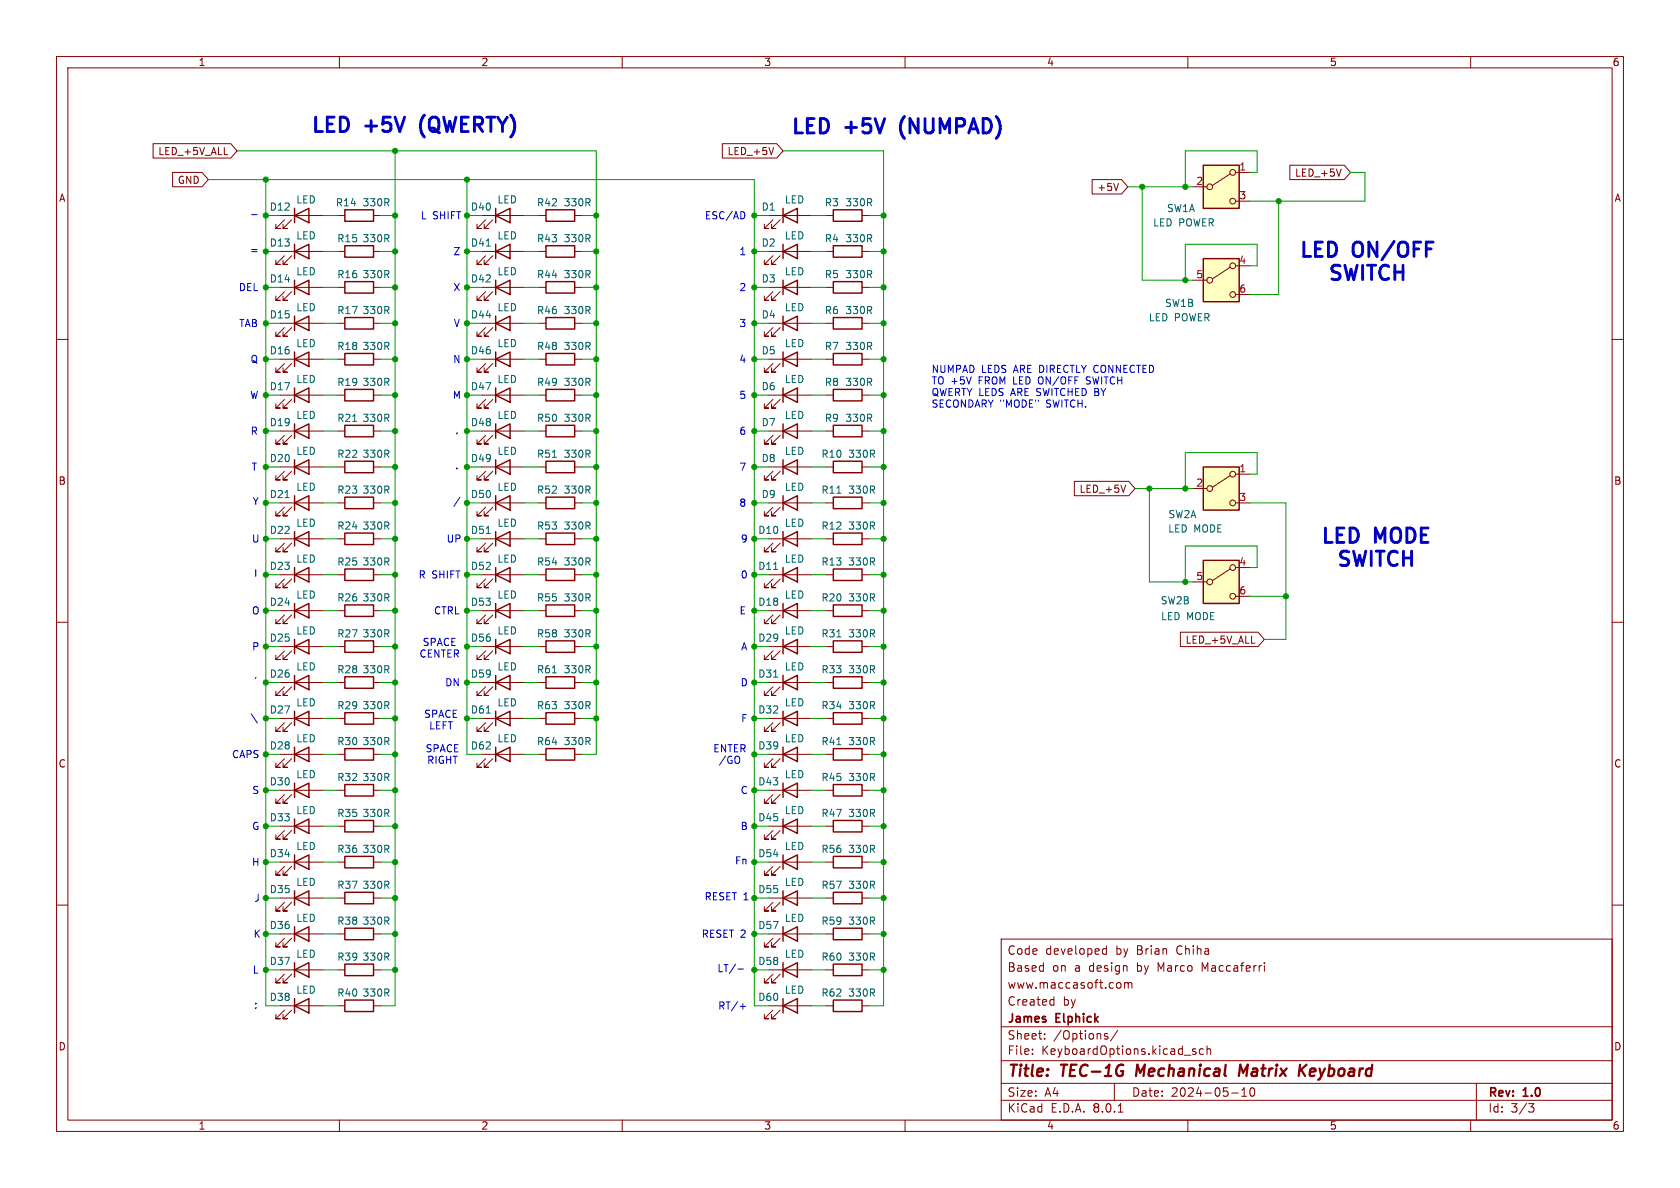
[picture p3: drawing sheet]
<svg xmlns="http://www.w3.org/2000/svg" width="297mm" height="210mm" viewBox="0 0 297 210" stroke-linecap="round" stroke-linejoin="round" font-family="sans-serif">
<g fill="none" stroke="#840000" stroke-width=".18">
<path d="M10 10h277v190h-277zM12 12h273v186h-273zM60 10v2M110 10v2M160 10v2M210 10v2M260 10v2M59.7 38.1h1.3M66 38.1h1.3M10 60h2M285 60h2M85.1 95.3h7.6"/>
<path d="M85.1 88.9h7.6M85.9 96l-1.6 1.5h.8h-.8v-.7M85.9 89.7l-1.6 1.5h.8h-.8v-.8M87.1 96l-1.5 1.5h.8h-.8v-.7M87.1 89.7l-1.5 1.5h.8h-.8v-.8M95.2 88.9h1.3M101.6 88.9h1.3M10 110h2M85.1 114.3h7.6M85.1 108h7.6M85.9 108.7l-1.6 1.5h.8h-.8v-.7M85.9 115.1l-1.6 1.5h.8h-.8v-.8"/>
<path d="M87.1 108.7l-1.5 1.5h.8h-.8v-.7M87.1 115.1l-1.5 1.5h.8h-.8v-.8M135.9 114.3h7.6M136.7 115.1l-1.6 1.5h.8h-.8v-.8M137.9 115.1l-1.5 1.5h.8h-.8v-.8M285 110h2M135.9 133.4h7.6M136.7 134.1l-1.6 1.5h.8h-.8v-.7M137.9 134.1l-1.5 1.5h.8h-.8v-.7M10 160h2M285 160h2M146 177.8h1.3"/>
<path d="M152.4 177.8h1.3M177 166h108v32h-108zM185.9 176.7l.4 .1M186.3 176.2v1.5M186.3 177.6l-.4 .1M195 168.6h.6M195 167.8h.6M195.6 167.2v1.5M197.7 173.7l.3 .1 .2 .2-.1 .6-.4 .1M198.8 173.8l.4-.1 .3 .2M198.8 173.7v1M199.5 173.9l.2-.2 .3 .1 .1 .9"/>
<path d="M199.5 173.9v.8M223.5 170.2v.1M223.5 170.7v1M60 198v2M110 198v2M160 198v2M177 194.5h108M177 191.5h108M177 187.5h108M177 181.5h108M182.5 186.3v.1M182.5 185.5v.1"/>
<path d="M184.7 183.6v.1M184.7 182.8v.1M195.3 183.1l.5 .2 .1 .2-.2 .2-.5-.1M195.3 182.8h.5M197 191.5v3M197.6 182.1l-1.3 2M197.7 196.6h.8M210 198v2M211.4 185.5l-.4-.1-.2 .2 .1 .2 .5 .2v.3h-.6M212.7 185.5l-.4-.1-.3 .3v.4l.2 .2h.5M213.4 185.5l.2-.1 .4 .1v.9M213.4 184.9v1.5"/>
<path d="M217.7 193.2h1.2M219.5 193.8h.9M219.5 192.7l.5-.4v1.5M221.2 192.4l.1-.1a.81 .81 0 0 1 .6 .6 .81 .81 0 0 1-.3 .8l-.1 .1a.81 .81 0 0 1-.6-.6 .81 .81 0 0 1 .3-.8zM260 198v2M261 191.5v6.5M270.2 195.1h1l-.5 .6 .4 .1 .1 .5-.3 .3h-.4"/>
</g>
<path d="M201.1 188.2l-.3 2M220.6 188.2l-.8 1.4-.5-1.4-.3 2M230 189.1l.7 1.1M231 188.2l-1.3 1.2" fill="none" stroke="#840000" stroke-width=".4"/>
<g fill="none" stroke="#840000" stroke-width=".25">
<path d="M61 37.1h5v2h-5zM87.6 95.3l2.6-1.3v2.5zM87.6 88.9l2.6-1.3v2.6zM87.6 87.6v2.6M87.6 94v2.5M96.5 87.9h5.1v2h-5.1zM87.6 108l2.6-1.3v2.5zM87.6 114.3l2.6-1.3v2.6zM87.6 106.7v2.5M87.6 113v2.6M138.4 114.3l2.6-1.3v2.6zM138.4 113v2.6"/>
<path d="M138.4 133.4l2.6-1.3v2.5zM138.4 132.1v2.5M147.3 176.8h5.1v2h-5.1z"/>
</g>
<path d="M86 94.3h.7" fill="none" stroke="#006464" stroke-width=".18"/>
<path d="M212.7 45.7h6.4v7.6h-6.4z" fill="#ffffc2"/>
<g fill="none" stroke="#840000" stroke-width=".18">
<path d="M210.8 49.5h2.6M217.5 47.2l-3.1 2.1M218.4 47h2.6M218.4 52.1h2.6M59.7 63.5h1.3M59.7 69.9h1.3M66 63.5h1.3M66 69.9h1.3M95.2 95.3h1.3M101.6 95.3h1.3M95.2 101.6h1.3M101.6 101.6h1.3"/>
<path d="M146 101.6h1.3M152.4 101.6h1.3M135.9 120.7h7.6M136.7 121.4l-1.6 1.5h.8h-.8v-.7M137.9 121.4l-1.5 1.5h.8h-.8v-.7M146 139.7h1.3M152.4 139.7h1.3M135.9 158.8h7.6M135.9 152.4h7.6M136.7 159.5l-1.6 1.5h.8h-.8v-.7M136.7 153.2l-1.6 1.5h.8h-.8v-.8M137.9 159.5l-1.5 1.5h.8h-.8v-.7"/>
<path d="M137.9 153.2l-1.5 1.5h.8h-.8v-.8M146 146.1h1.3M152.4 146.1h1.3M59.7 165.1h1.3M66 165.1h1.3"/>
<circle cx="213.9" cy="49.5" r=".51"/>
<circle cx="217.9" cy="47" r=".51"/>
<circle cx="217.9" cy="52.1" r=".51"/>
</g>
<g fill="none" stroke="#840000" stroke-width=".25">
<path d="M212.7 45.7h6.4v7.6h-6.4zM61 62.5h5v2h-5zM61 68.8h5v2.1h-5zM96.5 94.2h5.1v2.1h-5.1zM96.5 100.6h5.1v2h-5.1zM138.4 119.4v2.5M147.3 100.6h5.1v2h-5.1zM138.4 120.7l2.6-1.3v2.5zM147.3 138.7h5.1v2h-5.1zM138.4 158.8l2.6-1.3v2.5zM138.4 152.4l2.6-1.3v2.6zM138.4 151.1v2.6"/>
<path d="M138.4 157.5v2.5M147.3 145h5.1v2.1h-5.1zM61 164.1h5v2h-5z"/>
</g>
<path d="M136.8 119.7h.7" fill="none" stroke="#006464" stroke-width=".18"/>
<path d="M212.7 99.1h6.4v7.6h-6.4z" fill="#ffffc2"/>
<g fill="none" stroke="#840000" stroke-width=".18">
<path d="M49.5 82.6h7.6M50.3 83.3l-1.5 1.5h.7h-.7v-.7M51.6 83.3l-1.6 1.5h.8h-.8v-.7M210.8 102.9h2.6M217.5 100.6l-3.1 2M218.4 100.3h2.6M218.4 105.4h2.6M135.9 146.1h7.6M136.7 146.8l-1.6 1.5h.8h-.8v-.7M137.9 146.8l-1.5 1.5h.8h-.8v-.7M59.7 171.5h1.3M66 171.5h1.3"/>
<circle cx="213.9" cy="102.9" r=".51"/>
<circle cx="217.9" cy="105.4" r=".51"/>
<circle cx="217.9" cy="100.3" r=".51"/>
</g>
<path d="M52.1 82.6l2.5-1.3v2.5zM52.1 81.3v2.5M212.7 99.1h6.4v7.6h-6.4zM138.4 146.1l2.6-1.3v2.5zM138.4 144.8v2.5M61 170.4h5v2.1h-5z" fill="none" stroke="#840000" stroke-width=".25"/>
<path d="M212.7 29.2h6.4v7.6h-6.4z" fill="#ffffc2"/>
<g fill="none" stroke="#840000" stroke-width=".18">
<path d="M49.5 38.1h7.6M50.3 38.9l-1.5 1.5h.7h-.7v-.8M51.6 38.9l-1.6 1.5h.8h-.8v-.8M85.1 38.1h7.6M85.9 38.9l-1.6 1.5h.8h-.8v-.8M87.1 38.9l-1.5 1.5h.8h-.8v-.8M95.2 38.1h1.3M101.6 38.1h1.3M135.9 38.1h7.6M136.7 38.9l-1.6 1.5h.8h-.8v-.8M137.9 38.9l-1.5 1.5h.8h-.8v-.8M146 38.1h1.3"/>
<path d="M152.4 38.1h1.3M210.8 33h2.6M217.5 30.7l-3.1 2.1M218.4 30.5h2.6M218.4 35.6h2.6M49.5 50.8h7.6M49.5 57.2h7.6M49.5 44.5h7.6M50.3 51.6l-1.5 1.5h.7h-.7v-.8M50.3 57.9l-1.5 1.5h.7h-.7v-.7M50.3 45.2l-1.5 1.5h.7h-.7v-.7M51.6 51.6l-1.6 1.5h.8h-.8v-.8"/>
<path d="M51.6 57.9l-1.6 1.5h.8h-.8v-.7M51.6 45.2l-1.6 1.5h.8h-.8v-.7M59.7 50.8h1.3M59.7 57.2h1.3M59.7 44.5h1.3M66 50.8h1.3M66 57.2h1.3M66 44.5h1.3M85.1 50.8h7.6M85.1 57.2h7.6M85.1 44.5h7.6M85.9 45.2l-1.6 1.5h.8h-.8v-.7"/>
<path d="M85.9 57.9l-1.6 1.5h.8h-.8v-.7M85.9 51.6l-1.6 1.5h.8h-.8v-.8M87.1 45.2l-1.5 1.5h.8h-.8v-.7M87.1 57.9l-1.5 1.5h.8h-.8v-.7M87.1 51.6l-1.5 1.5h.8h-.8v-.8M95.2 50.8h1.3M95.2 57.2h1.3M95.2 44.5h1.3M101.6 50.8h1.3M101.6 57.2h1.3M101.6 44.5h1.3M135.9 50.8h7.6"/>
<path d="M135.9 57.2h7.6M135.9 44.5h7.6M136.7 45.2l-1.6 1.5h.8h-.8v-.7M136.7 51.6l-1.6 1.5h.8h-.8v-.8M136.7 57.9l-1.6 1.5h.8h-.8v-.7M137.9 45.2l-1.5 1.5h.8h-.8v-.7M137.9 51.6l-1.5 1.5h.8h-.8v-.8M137.9 57.9l-1.5 1.5h.8h-.8v-.7M146 50.8h1.3M146 57.2h1.3M146 44.5h1.3M152.4 50.8h1.3"/>
<path d="M152.4 57.2h1.3M152.4 44.5h1.3M49.5 69.9h7.6M49.5 63.5h7.6M49.5 76.2h7.6M50.3 70.6l-1.5 1.5h.7h-.7v-.7M50.3 64.3l-1.5 1.5h.7h-.7v-.8M50.3 77l-1.5 1.5h.7h-.7v-.8M51.6 70.6l-1.6 1.5h.8h-.8v-.7M51.6 64.3l-1.6 1.5h.8h-.8v-.8M51.6 77l-1.6 1.5h.8h-.8v-.8M59.7 76.2h1.3"/>
<path d="M66 76.2h1.3M85.1 69.9h7.6M85.1 63.5h7.6M85.1 76.2h7.6M85.9 77l-1.6 1.5h.8h-.8v-.8M85.9 70.6l-1.6 1.5h.8h-.8v-.7M85.9 64.3l-1.6 1.5h.8h-.8v-.8M87.1 77l-1.5 1.5h.8h-.8v-.8M87.1 70.6l-1.5 1.5h.8h-.8v-.7M87.1 64.3l-1.5 1.5h.8h-.8v-.8M95.2 69.9h1.3M95.2 63.5h1.3"/>
<path d="M95.2 76.2h1.3M101.6 69.9h1.3M101.6 63.5h1.3M101.6 76.2h1.3M135.9 69.9h7.6M135.9 63.5h7.6M135.9 76.2h7.6M136.7 70.6l-1.6 1.5h.8h-.8v-.7M136.7 77l-1.6 1.5h.8h-.8v-.8M136.7 64.3l-1.6 1.5h.8h-.8v-.8M137.9 70.6l-1.5 1.5h.8h-.8v-.7M137.9 77l-1.5 1.5h.8h-.8v-.8"/>
<path d="M137.9 64.3l-1.5 1.5h.8h-.8v-.8M146 69.9h1.3M146 63.5h1.3M146 76.2h1.3M152.4 69.9h1.3M152.4 63.5h1.3M152.4 76.2h1.3M59.7 82.6h1.3M66 82.6h1.3M85.1 82.6h7.6M85.9 83.3l-1.6 1.5h.8h-.8v-.7M87.1 83.3l-1.5 1.5h.8h-.8v-.7"/>
<path d="M95.2 82.6h1.3M101.6 82.6h1.3M135.9 82.6h7.6M135.9 88.9h7.6M135.9 95.3h7.6M136.7 89.7l-1.6 1.5h.8h-.8v-.8M136.7 96l-1.6 1.5h.8h-.8v-.7M136.7 83.3l-1.6 1.5h.8h-.8v-.7M137.9 89.7l-1.5 1.5h.8h-.8v-.8M137.9 96l-1.5 1.5h.8h-.8v-.7M137.9 83.3l-1.5 1.5h.8h-.8v-.7M146 82.6h1.3"/>
<path d="M146 88.9h1.3M146 95.3h1.3M152.4 82.6h1.3M152.4 88.9h1.3M152.4 95.3h1.3M49.5 108h7.6M49.5 114.3h7.6M50.3 108.7l-1.5 1.5h.7h-.7v-.7M50.3 115.1l-1.5 1.5h.7h-.7v-.8M51.6 108.7l-1.6 1.5h.8h-.8v-.7M51.6 115.1l-1.6 1.5h.8h-.8v-.8M59.7 108h1.3"/>
<path d="M59.7 114.3h1.3M66 108h1.3M66 114.3h1.3M135.9 108h7.6M135.9 101.6h7.6M136.7 102.4l-1.6 1.5h.8h-.8v-.8M136.7 108.7l-1.6 1.5h.8h-.8v-.7M137.9 102.4l-1.5 1.5h.8h-.8v-.8M137.9 108.7l-1.5 1.5h.8h-.8v-.7M146 108h1.3M146 114.3h1.3M152.4 108h1.3"/>
<path d="M152.4 114.3h1.3M49.5 120.7h7.6M49.5 127h7.6M50.3 127.8l-1.5 1.5h.7h-.7v-.8M50.3 121.4l-1.5 1.5h.7h-.7v-.7M51.6 127.8l-1.6 1.5h.8h-.8v-.8M51.6 121.4l-1.6 1.5h.8h-.8v-.7M59.7 120.7h1.3M59.7 127h1.3M66 120.7h1.3M66 127h1.3M85.1 120.7h7.6"/>
<path d="M85.1 127h7.6M85.1 133.4h7.6M85.9 121.4l-1.6 1.5h.8h-.8v-.7M85.9 134.1l-1.6 1.5h.8h-.8v-.7M85.9 127.8l-1.6 1.5h.8h-.8v-.8M87.1 121.4l-1.5 1.5h.8h-.8v-.7M87.1 134.1l-1.5 1.5h.8h-.8v-.7M87.1 127.8l-1.5 1.5h.8h-.8v-.8M95.2 120.7h1.3M95.2 127h1.3M95.2 133.4h1.3M101.6 120.7h1.3"/>
<path d="M101.6 127h1.3M101.6 133.4h1.3M135.9 127h7.6M135.9 139.7h7.6M136.7 127.8l-1.6 1.5h.8h-.8v-.8M137.9 127.8l-1.5 1.5h.8h-.8v-.8M146 120.7h1.3M146 127h1.3M146 133.4h1.3M152.4 120.7h1.3M152.4 127h1.3M152.4 133.4h1.3"/>
<path d="M49.5 158.8h7.6M49.5 152.4h7.6M49.5 146.1h7.6M50.3 159.5l-1.5 1.5h.7h-.7v-.7M50.3 153.2l-1.5 1.5h.7h-.7v-.8M50.3 146.8l-1.5 1.5h.7h-.7v-.7M51.6 159.5l-1.6 1.5h.8h-.8v-.7M51.6 153.2l-1.6 1.5h.8h-.8v-.8M51.6 146.8l-1.6 1.5h.8h-.8v-.7M59.7 158.8h1.3M59.7 152.4h1.3M66 158.8h1.3"/>
<path d="M66 152.4h1.3M136.7 140.5l-1.6 1.5h.8h-.8v-.8M137.9 140.5l-1.5 1.5h.8h-.8v-.8M146 158.8h1.3M146 152.4h1.3M152.4 158.8h1.3M152.4 152.4h1.3M49.5 177.8h7.6M49.5 171.5h7.6M49.5 165.1h7.6M50.3 178.6l-1.5 1.5h.7h-.7v-.8M50.3 172.2l-1.5 1.5h.7h-.7v-.7"/>
<path d="M50.3 165.9l-1.5 1.5h.7h-.7v-.8M51.6 178.6l-1.6 1.5h.8h-.8v-.8M51.6 172.2l-1.6 1.5h.8h-.8v-.7M51.6 165.9l-1.6 1.5h.8h-.8v-.8M59.7 177.8h1.3M66 177.8h1.3M135.9 177.8h7.6M135.9 171.5h7.6M135.9 165.1h7.6M136.7 178.6l-1.6 1.5h.8h-.8v-.8M136.7 172.2l-1.6 1.5h.8h-.8v-.7M136.7 165.9l-1.6 1.5h.8h-.8v-.8"/>
<path d="M137.9 178.6l-1.5 1.5h.8h-.8v-.8M137.9 172.2l-1.5 1.5h.8h-.8v-.7M137.9 165.9l-1.5 1.5h.8h-.8v-.8M146 171.5h1.3M146 165.1h1.3M152.4 171.5h1.3M152.4 165.1h1.3"/>
<circle cx="213.9" cy="33" r=".51"/>
<circle cx="217.9" cy="35.6" r=".51"/>
<circle cx="217.9" cy="30.5" r=".51"/>
</g>
<g fill="none" stroke="#840000" stroke-width=".25">
<path d="M52.1 38.1l2.5-1.3v2.6zM52.1 36.8v2.6M87.6 38.1l2.6-1.3v2.6zM87.6 36.8v2.6M96.5 37.1h5.1v2h-5.1zM138.4 38.1l2.6-1.3v2.6zM138.4 36.8v2.6M147.3 37.1h5.1v2h-5.1zM212.7 29.2h6.4v7.6h-6.4zM52.1 50.8l2.5-1.3v2.6zM52.1 57.2l2.5-1.3v2.5zM52.1 44.5l2.5-1.3v2.5z"/>
<path d="M52.1 43.2v2.5M52.1 49.5v2.6M52.1 55.9v2.5M61 56.1h5v2.1h-5zM61 43.4h5v2.1h-5zM61 49.8h5v2h-5zM87.6 44.5l2.6-1.3v2.5zM87.6 57.2l2.6-1.3v2.5zM87.6 50.8l2.6-1.3v2.6zM87.6 43.2v2.5M87.6 49.5v2.6M87.6 55.9v2.5"/>
<path d="M96.5 43.4h5.1v2.1h-5.1zM96.5 49.8h5.1v2h-5.1zM96.5 56.1h5.1v2.1h-5.1zM138.4 44.5l2.6-1.3v2.5zM138.4 50.8l2.6-1.3v2.6zM138.4 57.2l2.6-1.3v2.5zM138.4 43.2v2.5M138.4 49.5v2.6M138.4 55.9v2.5M147.3 43.4h5.1v2.1h-5.1zM147.3 49.8h5.1v2h-5.1zM147.3 56.1h5.1v2.1h-5.1z"/>
<path d="M52.1 69.9l2.5-1.3v2.5zM52.1 63.5l2.5-1.3v2.6zM52.1 76.2l2.5-1.3v2.6zM52.1 62.2v2.6M52.1 68.6v2.5M52.1 74.9v2.6M61 75.2h5v2h-5zM87.6 76.2l2.6-1.3v2.6zM87.6 69.9l2.6-1.3v2.5zM87.6 63.5l2.6-1.3v2.6zM87.6 62.2v2.6M87.6 68.6v2.5"/>
<path d="M87.6 74.9v2.6M96.5 75.2h5.1v2h-5.1zM96.5 62.5h5.1v2h-5.1zM96.5 68.8h5.1v2.1h-5.1zM138.4 69.9l2.6-1.3v2.5zM138.4 76.2l2.6-1.3v2.6zM138.4 63.5l2.6-1.3v2.6zM138.4 62.2v2.6M138.4 68.6v2.5M138.4 74.9v2.6M147.3 75.2h5.1v2h-5.1zM147.3 68.8h5.1v2.1h-5.1z"/>
<path d="M147.3 62.5h5.1v2h-5.1zM61 81.5h5v2.1h-5zM87.6 82.6l2.6-1.3v2.5zM87.6 81.3v2.5M96.5 81.5h5.1v2.1h-5.1zM138.4 88.9l2.6-1.3v2.6zM138.4 95.3l2.6-1.3v2.5zM138.4 82.6l2.6-1.3v2.5zM138.4 81.3v2.5M138.4 87.6v2.6M138.4 94v2.5M147.3 94.2h5.1v2.1h-5.1z"/>
<path d="M147.3 87.9h5.1v2h-5.1zM147.3 81.5h5.1v2.1h-5.1zM52.1 108l2.5-1.3v2.5zM52.1 114.3l2.5-1.3v2.6zM52.1 106.7v2.5M52.1 113v2.6M52.1 119.4v2.5M61 106.9h5v2.1h-5zM61 113.3h5v2h-5zM61 119.6h5v2.1h-5zM87.6 119.4v2.5M96.5 119.6h5.1v2.1h-5.1z"/>
<path d="M138.4 101.6l2.6-1.3v2.6zM138.4 108l2.6-1.3v2.5zM138.4 100.3v2.6M138.4 106.7v2.5M147.3 106.9h5.1v2.1h-5.1zM147.3 113.3h5.1v2h-5.1zM147.3 119.6h5.1v2.1h-5.1zM52.1 127l2.5-1.3v2.6zM52.1 120.7l2.5-1.3v2.5zM52.1 125.7v2.6M61 126h5v2h-5zM87.6 120.7l2.6-1.3v2.5z"/>
<path d="M87.6 133.4l2.6-1.3v2.5zM87.6 127l2.6-1.3v2.6zM87.6 125.7v2.6M87.6 132.1v2.5M96.5 132.3h5.1v2.1h-5.1zM96.5 126h5.1v2h-5.1zM138.4 139.7l2.6-1.3v2.6zM138.4 127l2.6-1.3v2.6zM138.4 125.7v2.6M138.4 138.4v2.6M147.3 126h5.1v2h-5.1zM147.3 132.3h5.1v2.1h-5.1z"/>
<path d="M52.1 158.8l2.5-1.3v2.5zM52.1 152.4l2.5-1.3v2.6zM52.1 146.1l2.5-1.3v2.5zM52.1 144.8v2.5M52.1 151.1v2.6M52.1 157.5v2.5M61 157.7h5v2.1h-5zM61 151.4h5v2h-5zM147.3 157.7h5.1v2.1h-5.1zM147.3 151.4h5.1v2h-5.1zM52.1 177.8l2.5-1.3v2.6zM52.1 171.5l2.5-1.3v2.5z"/>
<path d="M52.1 165.1l2.5-1.3v2.6zM52.1 163.8v2.6M52.1 170.2v2.5M52.1 176.5v2.6M61 176.8h5v2h-5zM138.4 177.8l2.6-1.3v2.6zM138.4 171.5l2.6-1.3v2.5zM138.4 165.1l2.6-1.3v2.6zM138.4 163.8v2.6M138.4 170.2v2.5M138.4 176.5v2.6M147.3 170.4h5.1v2.1h-5.1z"/>
<path d="M147.3 164.1h5.1v2h-5.1z"/>
</g>
<path d="M86 43.5h.7M62.3 74.5h.8M97.7 80.8h.7M147.9 87.2h.8M97.7 118.9h.7M136.8 100.7h.7M147.9 112.6h.8M86 126.1h.7M147.9 131.6h.8" fill="none" stroke="#006464" stroke-width=".18"/>
<path d="M212.7 82.6h6.4v7.6h-6.4z" fill="#ffffc2"/>
<g fill="none" stroke="#840000" stroke-width=".18">
<path d="M27.1 25.4h13.7l1.1 1.3-1.1 1.2h-13.7zM30.5 30.5h5.2l1.1 1.3-1.1 1.2h-5.2zM39.7 27.3h.6M127.7 25.4h9.6l1.1 1.3-1.1 1.2h-9.6zM136.8 26.1l-.4 1.2M193.1 31.7h5.2l1.1 1.3-1.1 1.3h-5.2zM197.7 32.4l-.4 1.3M228 29.2h9.6l1.2 1.3-1.2 1.3h-9.6zM237.1 29.9l-.4 1.3M49.5 88.9h7.6M49.5 95.3h7.6M50.3 89.7l-1.5 1.5h.7h-.7v-.8"/>
<path d="M50.3 96l-1.5 1.5h.7h-.7v-.7M51.6 89.7l-1.6 1.5h.8h-.8v-.8M51.6 96l-1.6 1.5h.8h-.8v-.7M59.7 88.9h1.3M59.7 95.3h1.3M66 88.9h1.3M66 95.3h1.3M189.9 85.1h9.6l1.2 1.3-1.2 1.2h-9.6zM199 85.8l-.4 1.2M210.8 86.4h2.6M217.5 84.1l-3.1 2M218.4 83.8h2.6"/>
<path d="M218.4 88.9h2.6M49.5 101.6h7.6M50.3 102.4l-1.5 1.5h.7h-.7v-.8M51.6 102.4l-1.6 1.5h.8h-.8v-.8M59.7 101.6h1.3M66 101.6h1.3M85.1 101.6h7.6M85.9 102.4l-1.6 1.5h.8h-.8v-.8M87.1 102.4l-1.5 1.5h.8h-.8v-.8M95.2 114.3h1.3M95.2 108h1.3M101.6 114.3h1.3"/>
<path d="M101.6 108h1.3M208.7 111.8h13.7l1.1 1.2-1.1 1.3h-13.7zM221.3 113.7h.6M49.5 139.7h7.6M49.5 133.4h7.6M50.3 134.1l-1.5 1.5h.7h-.7v-.7M51.6 134.1l-1.6 1.5h.8h-.8v-.7M59.7 139.7h1.3M59.7 133.4h1.3M66 139.7h1.3M66 133.4h1.3M50.3 140.5l-1.5 1.5h.7h-.7v-.8"/>
<path d="M51.6 140.5l-1.6 1.5h.8h-.8v-.8M59.7 146.1h1.3M66 146.1h1.3"/>
<circle cx="213.9" cy="86.4" r=".51"/>
<circle cx="217.9" cy="83.8" r=".51"/>
<circle cx="217.9" cy="88.9" r=".51"/>
</g>
<g fill="none" stroke="#840000" stroke-width=".25">
<path d="M52.1 88.9l2.5-1.3v2.6zM52.1 95.3l2.5-1.3v2.5zM52.1 87.6v2.6M52.1 94v2.5M61 87.9h5v2h-5zM61 94.2h5v2.1h-5zM212.7 82.6h6.4v7.6h-6.4zM52.1 101.6l2.5-1.3v2.6zM52.1 100.3v2.6M61 100.6h5v2h-5zM87.6 101.6l2.6-1.3v2.6zM87.6 100.3v2.6"/>
<path d="M96.5 113.3h5.1v2h-5.1zM96.5 106.9h5.1v2.1h-5.1zM52.1 133.4l2.5-1.3v2.5zM52.1 139.7l2.5-1.3v2.6zM52.1 132.1v2.5M52.1 138.4v2.6M61 138.7h5v2h-5zM61 132.3h5v2.1h-5zM61 145h5v2.1h-5z"/>
</g>
<path d="M50.4 88h.7" fill="none" stroke="#006464" stroke-width=".18"/>
<path d="M44.5 37.9h.9M131.6 37.7v.7M192 67.8l.2 .1M192.1 66.7l-.1 .3 .3 .2M81.3 87.9l-1.1 1.6M130.5 171.3h.9M130.8 177.9h1M131.3 177.4v1" fill="none" stroke="#0000c2" stroke-width=".18"/>
<g fill="none" stroke="#009600" stroke-width=".18">
<path d="M36.8 31.8h96.5v146h2.6M41.9 26.7h63.5v106.7h-2.5M47 38.1h2.5M47 31.8v146h2.5M57.1 38.1h2.6M67.3 38.1h2.5M69.8 26.7v151.1h-2.5M82.5 31.8v101.6h2.6M82.5 38.1h2.6M92.7 38.1h2.5M102.9 38.1h2.5M133.3 38.1h2.6"/>
<path d="M138.4 26.7h17.8v151.1h-2.5M143.5 38.1h2.5M153.7 38.1h2.5M199.4 33h11.4M201.9 33v16.5h8.9M221 30.5h1.2v-3.8h-12.7v6.3M226.1 35.6v16.5h-5.1M238.8 30.5h2.5v5.1h-20.3M47 44.5h2.5M47 50.8h2.5M47 57.2h2.5M57.1 44.5h2.6"/>
<path d="M57.1 50.8h2.6M57.1 57.2h2.6M67.3 44.5h2.5M67.3 50.8h2.5M67.3 57.2h2.5M82.5 44.5h2.6M82.5 50.8h2.6M82.5 57.2h2.6M92.7 44.5h2.5M92.7 50.8h2.5M92.7 57.2h2.5M102.9 44.5h2.5"/>
<path d="M102.9 50.8h2.5M102.9 57.2h2.5M133.3 44.5h2.6M133.3 50.8h2.6M133.3 57.2h2.6M143.5 44.5h2.5M143.5 50.8h2.5M143.5 57.2h2.5M153.7 44.5h2.5M153.7 50.8h2.5M153.7 57.2h2.5M221 47h1.2v-3.8h-12.7v6.3"/>
<path d="M47 63.5h2.5M47 76.2h2.5M47 69.9h2.5M57.1 63.5h2.6M57.1 76.2h2.6M57.1 69.9h2.6M67.3 63.5h2.5M67.3 76.2h2.5M67.3 69.9h2.5M82.5 63.5h2.6M82.5 76.2h2.6M82.5 69.9h2.6"/>
<path d="M92.7 63.5h2.5M92.7 76.2h2.5M92.7 69.9h2.5M102.9 63.5h2.5M102.9 76.2h2.5M102.9 69.9h2.5M133.3 63.5h2.6M133.3 76.2h2.6M133.3 69.9h2.6M143.5 63.5h2.5M143.5 76.2h2.5M143.5 69.9h2.5"/>
<path d="M153.7 63.5h2.5M153.7 76.2h2.5M153.7 69.9h2.5M47 95.3h2.5M47 82.6h2.5M47 88.9h2.5M57.1 95.3h2.6M57.1 82.6h2.6M57.1 88.9h2.6M67.3 95.3h2.5M67.3 82.6h2.5M67.3 88.9h2.5"/>
<path d="M82.5 95.3h2.6M82.5 82.6h2.6M82.5 88.9h2.6M92.7 95.3h2.5M92.7 82.6h2.5M92.7 88.9h2.5M102.9 95.3h2.5M102.9 82.6h2.5M102.9 88.9h2.5M133.3 95.3h2.6M133.3 82.6h2.6M133.3 88.9h2.6"/>
<path d="M143.5 95.3h2.5M143.5 82.6h2.5M143.5 88.9h2.5M153.7 95.3h2.5M153.7 82.6h2.5M153.7 88.9h2.5M200.7 86.4h10.1M203.2 86.4v16.5h7.6M221 83.8h1.2v-3.8h-12.7v6.4M221 88.9h6.3v24.1h-3.8M47 101.6h2.5M47 108h2.5"/>
<path d="M47 114.3h2.5M57.1 101.6h2.6M57.1 108h2.6M57.1 114.3h2.6M67.3 101.6h2.5M67.3 108h2.5M67.3 114.3h2.5M82.5 101.6h2.6M82.5 108h2.6M82.5 114.3h2.6M92.7 101.6h2.5M92.7 108h2.5"/>
<path d="M92.7 114.3h2.5M102.9 101.6h2.5M102.9 108h2.5M102.9 114.3h2.5M133.3 101.6h2.6M133.3 108h2.6M133.3 114.3h2.6M143.5 101.6h2.5M143.5 108h2.5M143.5 114.3h2.5M153.7 101.6h2.5M153.7 108h2.5"/>
<path d="M153.7 114.3h2.5M221 100.3h1.2v-3.8h-12.7v6.4M221 105.4h6.3M47 139.7h2.5M47 133.4h2.5M47 120.7h2.5M47 127h2.5M57.1 139.7h2.6M57.1 133.4h2.6M57.1 120.7h2.6M57.1 127h2.6M67.3 139.7h2.5"/>
<path d="M67.3 133.4h2.5M67.3 120.7h2.5M67.3 127h2.5M82.5 120.7h2.6M82.5 127h2.6M92.7 133.4h2.5M92.7 120.7h2.5M92.7 127h2.5M102.9 120.7h2.5M102.9 127h2.5M133.3 139.7h2.6M133.3 133.4h2.6"/>
<path d="M133.3 120.7h2.6M133.3 127h2.6M143.5 139.7h2.5M143.5 133.4h2.5M143.5 120.7h2.5M143.5 127h2.5M153.7 139.7h2.5M153.7 133.4h2.5M153.7 120.7h2.5M153.7 127h2.5M47 146.1h2.5M47 152.4h2.5"/>
<path d="M47 158.8h2.5M57.1 146.1h2.6M57.1 152.4h2.6M57.1 158.8h2.6M67.3 146.1h2.5M67.3 152.4h2.5M67.3 158.8h2.5M133.3 146.1h2.6M133.3 152.4h2.6M133.3 158.8h2.6M143.5 146.1h2.5M143.5 152.4h2.5"/>
<path d="M143.5 158.8h2.5M153.7 146.1h2.5M153.7 152.4h2.5M153.7 158.8h2.5M47 165.1h2.5M47 171.5h2.5M57.1 165.1h2.6M57.1 177.8h2.6M57.1 171.5h2.6M67.3 165.1h2.5M67.3 171.5h2.5M133.3 165.1h2.6"/>
<path d="M133.3 171.5h2.6M143.5 165.1h2.5M143.5 177.8h2.5M143.5 171.5h2.5M153.7 165.1h2.5M153.7 171.5h2.5"/>
</g>
<g fill="#009600" stroke="#009600" stroke-width=".18">
<circle cx="82.5" cy="82.6" r=".46"/>
<circle cx="82.5" cy="88.9" r=".46"/>
<circle cx="69.8" cy="88.9" r=".46"/>
<circle cx="69.8" cy="69.9" r=".46"/>
<circle cx="69.8" cy="76.2" r=".46"/>
<circle cx="82.5" cy="69.9" r=".46"/>
<circle cx="82.5" cy="76.2" r=".46"/>
<circle cx="69.8" cy="26.7" r=".46"/>
<circle cx="69.8" cy="38.1" r=".46"/>
<circle cx="82.5" cy="31.8" r=".46"/>
<circle cx="82.5" cy="57.2" r=".46"/>
<circle cx="69.8" cy="63.5" r=".46"/>
<circle cx="82.5" cy="63.5" r=".46"/>
<circle cx="69.8" cy="57.2" r=".46"/>
<circle cx="105.4" cy="57.2" r=".46"/>
<circle cx="105.4" cy="50.8" r=".46"/>
<circle cx="82.5" cy="44.5" r=".46"/>
<circle cx="105.4" cy="44.5" r=".46"/>
<circle cx="105.4" cy="38.1" r=".46"/>
<circle cx="69.8" cy="44.5" r=".46"/>
<circle cx="82.5" cy="38.1" r=".46"/>
<circle cx="105.4" cy="63.5" r=".46"/>
<circle cx="47" cy="50.8" r=".46"/>
<circle cx="47" cy="57.2" r=".46"/>
<circle cx="47" cy="38.1" r=".46"/>
<circle cx="47" cy="31.8" r=".46"/>
<circle cx="47" cy="44.5" r=".46"/>
<circle cx="82.5" cy="50.8" r=".46"/>
<circle cx="69.8" cy="50.8" r=".46"/>
<circle cx="47" cy="63.5" r=".46"/>
<circle cx="69.8" cy="82.6" r=".46"/>
<circle cx="47" cy="69.9" r=".46"/>
<circle cx="47" cy="76.2" r=".46"/>
<circle cx="105.4" cy="76.2" r=".46"/>
<circle cx="105.4" cy="82.6" r=".46"/>
<circle cx="105.4" cy="69.9" r=".46"/>
<circle cx="133.3" cy="139.7" r=".46"/>
<circle cx="156.2" cy="127" r=".46"/>
<circle cx="133.3" cy="133.4" r=".46"/>
<circle cx="156.2" cy="139.7" r=".46"/>
<circle cx="156.2" cy="146.1" r=".46"/>
<circle cx="156.2" cy="133.4" r=".46"/>
<circle cx="133.3" cy="146.1" r=".46"/>
<circle cx="156.2" cy="120.7" r=".46"/>
<circle cx="209.5" cy="102.9" r=".46"/>
<circle cx="156.2" cy="44.5" r=".46"/>
<circle cx="156.2" cy="38.1" r=".46"/>
<circle cx="133.3" cy="95.3" r=".46"/>
<circle cx="133.3" cy="88.9" r=".46"/>
<circle cx="133.3" cy="101.6" r=".46"/>
<circle cx="203.2" cy="86.4" r=".46"/>
<circle cx="133.3" cy="76.2" r=".46"/>
<circle cx="156.2" cy="50.8" r=".46"/>
<circle cx="156.2" cy="57.2" r=".46"/>
<circle cx="209.5" cy="49.5" r=".46"/>
<circle cx="201.9" cy="33" r=".46"/>
<circle cx="209.5" cy="33" r=".46"/>
<circle cx="156.2" cy="95.3" r=".46"/>
<circle cx="133.3" cy="127" r=".46"/>
<circle cx="133.3" cy="120.7" r=".46"/>
<circle cx="156.2" cy="101.6" r=".46"/>
<circle cx="156.2" cy="108" r=".46"/>
<circle cx="133.3" cy="114.3" r=".46"/>
<circle cx="133.3" cy="108" r=".46"/>
<circle cx="156.2" cy="114.3" r=".46"/>
<circle cx="133.3" cy="152.4" r=".46"/>
<circle cx="133.3" cy="158.8" r=".46"/>
<circle cx="156.2" cy="158.8" r=".46"/>
<circle cx="156.2" cy="165.1" r=".46"/>
<circle cx="156.2" cy="171.5" r=".46"/>
<circle cx="133.3" cy="165.1" r=".46"/>
<circle cx="133.3" cy="171.5" r=".46"/>
<circle cx="156.2" cy="152.4" r=".46"/>
<circle cx="156.2" cy="82.6" r=".46"/>
<circle cx="156.2" cy="76.2" r=".46"/>
<circle cx="133.3" cy="82.6" r=".46"/>
<circle cx="156.2" cy="88.9" r=".46"/>
<circle cx="133.3" cy="63.5" r=".46"/>
<circle cx="133.3" cy="57.2" r=".46"/>
<circle cx="133.3" cy="69.9" r=".46"/>
<circle cx="156.2" cy="69.9" r=".46"/>
<circle cx="133.3" cy="38.1" r=".46"/>
<circle cx="133.3" cy="44.5" r=".46"/>
<circle cx="156.2" cy="63.5" r=".46"/>
<circle cx="133.3" cy="50.8" r=".46"/>
<circle cx="226.1" cy="35.6" r=".46"/>
<circle cx="209.5" cy="86.4" r=".46"/>
<circle cx="227.3" cy="105.4" r=".46"/>
<circle cx="69.8" cy="127" r=".46"/>
<circle cx="69.8" cy="133.4" r=".46"/>
<circle cx="69.8" cy="139.7" r=".46"/>
<circle cx="69.8" cy="120.7" r=".46"/>
<circle cx="47" cy="133.4" r=".46"/>
<circle cx="47" cy="127" r=".46"/>
<circle cx="69.8" cy="146.1" r=".46"/>
<circle cx="82.5" cy="114.3" r=".46"/>
<circle cx="69.8" cy="114.3" r=".46"/>
<circle cx="47" cy="139.7" r=".46"/>
<circle cx="82.5" cy="101.6" r=".46"/>
<circle cx="47" cy="82.6" r=".46"/>
<circle cx="47" cy="88.9" r=".46"/>
<circle cx="69.8" cy="95.3" r=".46"/>
<circle cx="69.8" cy="108" r=".46"/>
<circle cx="69.8" cy="101.6" r=".46"/>
<circle cx="47" cy="95.3" r=".46"/>
<circle cx="105.4" cy="108" r=".46"/>
<circle cx="105.4" cy="114.3" r=".46"/>
<circle cx="82.5" cy="95.3" r=".46"/>
<circle cx="105.4" cy="95.3" r=".46"/>
<circle cx="105.4" cy="88.9" r=".46"/>
<circle cx="82.5" cy="108" r=".46"/>
<circle cx="105.4" cy="101.6" r=".46"/>
<circle cx="69.8" cy="158.8" r=".46"/>
<circle cx="69.8" cy="165.1" r=".46"/>
<circle cx="47" cy="171.5" r=".46"/>
<circle cx="47" cy="165.1" r=".46"/>
<circle cx="69.8" cy="171.5" r=".46"/>
<circle cx="47" cy="101.6" r=".46"/>
<circle cx="82.5" cy="120.7" r=".46"/>
<circle cx="82.5" cy="127" r=".46"/>
<circle cx="47" cy="114.3" r=".46"/>
<circle cx="47" cy="108" r=".46"/>
<circle cx="47" cy="120.7" r=".46"/>
<circle cx="105.4" cy="120.7" r=".46"/>
<circle cx="105.4" cy="127" r=".46"/>
<circle cx="47" cy="158.8" r=".46"/>
<circle cx="47" cy="152.4" r=".46"/>
<circle cx="47" cy="146.1" r=".46"/>
<circle cx="69.8" cy="152.4" r=".46"/>
</g>
<g font-size="3.5" fill="#0000c2">
<text x="54.7" y="24.1">LED</text>
<text x="64.5" y="24.1">+5V</text>
<text x="75.2" y="24.1">(QWERTY)</text>
<text x="139.6" y="24.4">LED</text>
<text x="149.4" y="24.4">+5V</text>
<text x="160.1" y="24.4">(NUMPAD)</text>
<text x="229.4" y="46.2">LED</text>
<text x="239.2" y="46.2">ON/OFF</text>
<text x="234.5" y="50.3">SWITCH</text>
<text x="233.2" y="96.8">LED</text>
<text x="236" y="100.9">SWITCH</text>
<text x="243.1" y="96.8">MODE</text>
</g>
<g font-size="2.8" fill="#840000">
<text x="178" y="190.9">Title:</text>
<text x="187.7" y="190.9">TEC-1G</text>
<text x="201.7" y="190.9">Mechanical</text>
<text x="220.7" y="190.9">Matrix</text>
<text x="232.1" y="190.9">Keyboard</text>
</g>
<g font-size="2.1" fill="#840000">
<text x="178" y="172">Based</text>
<text x="178" y="169">Code</text>
<text x="184.8" y="169">developed</text>
<text x="186" y="172">on</text>
<text x="190" y="172">a</text>
<text x="192.7" y="172">design</text>
<text x="197.3" y="169">by</text>
<text x="201.1" y="169">Brian</text>
<text x="201.3" y="172">by</text>
<text x="205.1" y="172">Marco</text>
<text x="208.3" y="169">Chiha</text>
<text x="213" y="172">Maccaferri</text>
<text x="178" y="178">Created</text>
<text x="178" y="175">www.maccasoft.com</text>
<text x="187.9" y="178">by</text>
<text x="178" y="184">Sheet:</text>
<text x="178" y="181.2">James</text>
<text x="186.2" y="184">/Options/</text>
<text x="186.7" y="181.2">Elphick</text>
<text x="178" y="186.7">File:</text>
<text x="184.1" y="186.7">KeyboardOptions.kicad_sch</text>
<text x="178" y="196.9">KiCad</text>
<text x="178" y="194.1">Size:</text>
<text x="184.7" y="194.1">A4</text>
<text x="185.7" y="196.9">E.D.A.</text>
<text x="193.3" y="196.9">8.0.1</text>
<text x="200" y="194.1">Date:</text>
<text x="207" y="194.1">2024-05-10</text>
<text x="263" y="194.3">Rev:</text>
<text x="263" y="196.9">Id:</text>
<text x="267.1" y="196.9">3/3</text>
<text x="269.4" y="194.3">1.0</text>
</g>
<g font-size="1.8" fill="#840000">
<text x="35" y="11.9">1</text>
<text x="85" y="11.9">2</text>
<text x="135" y="11.9">3</text>
<text x="185" y="11.9">4</text>
<text x="235" y="11.9">5</text>
<text x="285" y="11.9">6</text>
<text x="27.9" y="27.6">LED_+5V_ALL</text>
<text x="128.5" y="27.6">LED_+5V</text>
<text x="10.3" y="35.9">A</text>
<text x="31.3" y="32.7">GND</text>
<text x="193.9" y="34">+5V</text>
<text x="228.8" y="31.4">LED_+5V</text>
<text x="285.3" y="35.9">A</text>
<text x="10.3" y="85.9">B</text>
<text x="190.7" y="87.3">LED_+5V</text>
<text x="285.3" y="85.9">B</text>
<text x="209.5" y="114">LED_+5V_ALL</text>
<text x="10.3" y="135.9">C</text>
<text x="285.3" y="135.9">C</text>
<text x="10.3" y="185.9">D</text>
<text x="285.3" y="185.9">D</text>
<text x="35" y="199.9">1</text>
<text x="85" y="199.9">2</text>
<text x="135" y="199.9">3</text>
<text x="185" y="199.9">4</text>
<text x="235" y="199.9">5</text>
<text x="285" y="199.9">6</text>
</g>
<g font-size="1.8" fill="#a90000">
<text x="211.4" y="32.8">2</text>
<text x="219" y="30.2">1</text>
<text x="219" y="35.3">3</text>
<text x="219" y="46.7">4</text>
<text x="211.4" y="49.3">5</text>
<text x="219" y="51.8">6</text>
<text x="219" y="83.6">1</text>
<text x="211.4" y="86.1">2</text>
<text x="219" y="88.6">3</text>
<text x="219" y="100.1">4</text>
<text x="211.4" y="102.6">5</text>
<text x="219" y="105.2">6</text>
</g>
<g font-size="1.8" fill="#006464">
<text x="47.6" y="37.4">D12</text>
<text x="52.3" y="36.2">LED</text>
<text x="59.3" y="36.7">R14</text>
<text x="64" y="36.7">330R</text>
<text x="83.1" y="37.4">D40</text>
<text x="87.8" y="36.2">LED</text>
<text x="94.8" y="36.7">R42</text>
<text x="99.6" y="36.7">330R</text>
<text x="134.5" y="37.4">D1</text>
<text x="138.6" y="36.2">LED</text>
<text x="145.7" y="36.7">R3</text>
<text x="149.3" y="36.7">330R</text>
<text x="203.8" y="40.2">LED POWER</text>
<text x="206.2" y="37.7">SW1A</text>
<text x="47.6" y="43.8">D13</text>
<text x="52.3" y="42.5">LED</text>
<text x="59.5" y="43">R15</text>
<text x="64" y="43">330R</text>
<text x="83.1" y="43.8">D41</text>
<text x="87.8" y="42.5">LED</text>
<text x="94.8" y="43">R43</text>
<text x="99.6" y="43">330R</text>
<text x="134.5" y="43.8">D2</text>
<text x="138.6" y="42.5">LED</text>
<text x="145.7" y="43">R4</text>
<text x="149.3" y="43">330R</text>
<text x="47.6" y="50.1">D14</text>
<text x="52.3" y="48.9">LED</text>
<text x="59.5" y="49.4">R16</text>
<text x="64" y="49.4">330R</text>
<text x="83.1" y="50.1">D42</text>
<text x="87.8" y="48.9">LED</text>
<text x="94.8" y="49.4">R44</text>
<text x="99.6" y="49.4">330R</text>
<text x="134.5" y="50.1">D3</text>
<text x="138.6" y="48.9">LED</text>
<text x="145.7" y="49.4">R5</text>
<text x="149.3" y="49.4">330R</text>
<text x="47.6" y="56.5">D15</text>
<text x="52.3" y="55.2">LED</text>
<text x="59.5" y="55.7">R17</text>
<text x="64" y="55.7">330R</text>
<text x="83.1" y="56.5">D44</text>
<text x="87.8" y="55.2">LED</text>
<text x="94.8" y="55.7">R46</text>
<text x="99.6" y="55.7">330R</text>
<text x="134.5" y="56.5">D4</text>
<text x="138.6" y="55.2">LED</text>
<text x="145.7" y="55.7">R6</text>
<text x="149.3" y="55.7">330R</text>
<text x="203" y="57">LED POWER</text>
<text x="205.9" y="54.5">SW1B</text>
<text x="47.6" y="62.8">D16</text>
<text x="52.3" y="61.6">LED</text>
<text x="59.5" y="62.1">R18</text>
<text x="64" y="62.1">330R</text>
<text x="83.1" y="62.8">D46</text>
<text x="87.8" y="61.6">LED</text>
<text x="94.8" y="62.1">R48</text>
<text x="99.6" y="62.1">330R</text>
<text x="134.5" y="62.8">D5</text>
<text x="138.6" y="61.6">LED</text>
<text x="145.7" y="62.1">R7</text>
<text x="149.3" y="62.1">330R</text>
<text x="47.6" y="69.2">D17</text>
<text x="52.3" y="67.9">LED</text>
<text x="59.5" y="68.4">R19</text>
<text x="64" y="68.4">330R</text>
<text x="83.1" y="69.2">D47</text>
<text x="87.8" y="67.9">LED</text>
<text x="94.8" y="68.4">R49</text>
<text x="99.6" y="68.4">330R</text>
<text x="134.5" y="69.2">D6</text>
<text x="138.6" y="67.9">LED</text>
<text x="145.7" y="68.4">R8</text>
<text x="149.3" y="68.4">330R</text>
<text x="47.6" y="75.5">D19</text>
<text x="52.3" y="74.3">LED</text>
<text x="59.5" y="74.8">R21</text>
<text x="64" y="74.8">330R</text>
<text x="83.1" y="75.5">D48</text>
<text x="87.8" y="74.3">LED</text>
<text x="94.8" y="74.8">R50</text>
<text x="99.6" y="74.8">330R</text>
<text x="134.5" y="75.5">D7</text>
<text x="138.6" y="74.3">LED</text>
<text x="145.7" y="74.8">R9</text>
<text x="149.3" y="74.8">330R</text>
<text x="47.6" y="81.9">D20</text>
<text x="52.3" y="80.6">LED</text>
<text x="59.5" y="81.1">R22</text>
<text x="64" y="81.1">330R</text>
<text x="83.1" y="81.9">D49</text>
<text x="87.8" y="80.6">LED</text>
<text x="94.8" y="81.1">R51</text>
<text x="99.6" y="81.1">330R</text>
<text x="134.5" y="81.9">D8</text>
<text x="138.6" y="80.6">LED</text>
<text x="145.1" y="81.1">R10</text>
<text x="149.8" y="81.1">330R</text>
<text x="47.6" y="88.2">D21</text>
<text x="52.3" y="87">LED</text>
<text x="59.5" y="87.5">R23</text>
<text x="64" y="87.5">330R</text>
<text x="83.1" y="88.2">D50</text>
<text x="87.8" y="87">LED</text>
<text x="94.8" y="87.5">R52</text>
<text x="99.6" y="87.5">330R</text>
<text x="134.5" y="88.2">D9</text>
<text x="138.6" y="87">LED</text>
<text x="145.1" y="87.5">R11</text>
<text x="149.8" y="87.5">330R</text>
<text x="47.6" y="94.6">D22</text>
<text x="52.3" y="93.3">LED</text>
<text x="59.5" y="93.8">R24</text>
<text x="64" y="93.8">330R</text>
<text x="83.1" y="94.6">D51</text>
<text x="87.8" y="93.3">LED</text>
<text x="94.8" y="93.8">R53</text>
<text x="99.6" y="93.8">330R</text>
<text x="133.9" y="94.6">D10</text>
<text x="138.6" y="93.3">LED</text>
<text x="145.1" y="93.8">R12</text>
<text x="149.8" y="93.8">330R</text>
<text x="206.4" y="94.3">LED MODE</text>
<text x="206.5" y="91.8">SW2A</text>
<text x="47.6" y="100.9">D23</text>
<text x="52.3" y="99.7">LED</text>
<text x="59.5" y="100.2">R25</text>
<text x="64" y="100.2">330R</text>
<text x="83.1" y="100.9">D52</text>
<text x="87.8" y="99.7">LED</text>
<text x="94.8" y="100.2">R54</text>
<text x="99.6" y="100.2">330R</text>
<text x="133.9" y="100.9">D11</text>
<text x="138.6" y="99.7">LED</text>
<text x="145.1" y="100.2">R13</text>
<text x="149.8" y="100.2">330R</text>
<text x="47.6" y="107.3">D24</text>
<text x="52.3" y="106">LED</text>
<text x="59.5" y="106.5">R26</text>
<text x="64" y="106.5">330R</text>
<text x="83.1" y="107.3">D53</text>
<text x="87.8" y="106">LED</text>
<text x="94.8" y="106.5">R55</text>
<text x="99.6" y="106.5">330R</text>
<text x="133.9" y="107.3">D18</text>
<text x="138.6" y="106">LED</text>
<text x="145.1" y="106.5">R20</text>
<text x="149.8" y="106.5">330R</text>
<text x="205.1" y="107">SW2B</text>
<text x="47.6" y="113.6">D25</text>
<text x="52.3" y="112.4">LED</text>
<text x="59.5" y="112.9">R27</text>
<text x="64" y="112.9">330R</text>
<text x="83.1" y="113.6">D56</text>
<text x="87.8" y="112.4">LED</text>
<text x="94.8" y="112.9">R58</text>
<text x="99.6" y="112.9">330R</text>
<text x="133.9" y="113.6">D29</text>
<text x="138.6" y="112.4">LED</text>
<text x="145.1" y="112.9">R31</text>
<text x="149.8" y="112.9">330R</text>
<text x="205.1" y="109.8">LED MODE</text>
<text x="47.6" y="120">D26</text>
<text x="52.3" y="118.7">LED</text>
<text x="59.5" y="119.2">R28</text>
<text x="64" y="119.2">330R</text>
<text x="83.1" y="120">D59</text>
<text x="87.8" y="118.7">LED</text>
<text x="94.8" y="119.2">R61</text>
<text x="99.6" y="119.2">330R</text>
<text x="133.9" y="120">D31</text>
<text x="138.6" y="118.7">LED</text>
<text x="145.1" y="119.2">R33</text>
<text x="149.8" y="119.2">330R</text>
<text x="52.3" y="125.1">LED</text>
<text x="59.5" y="125.6">R29</text>
<text x="64" y="125.6">330R</text>
<text x="87.8" y="125.1">LED</text>
<text x="94.8" y="125.6">R63</text>
<text x="99.6" y="125.6">330R</text>
<text x="138.6" y="125.1">LED</text>
<text x="145.1" y="125.6">R34</text>
<text x="149.8" y="125.6">330R</text>
<text x="47.6" y="126.3">D27</text>
<text x="52.3" y="131.4">LED</text>
<text x="59.5" y="131.9">R30</text>
<text x="64" y="131.9">330R</text>
<text x="83.1" y="126.3">D61</text>
<text x="87.8" y="131.4">LED</text>
<text x="94.8" y="131.9">R64</text>
<text x="99.6" y="131.9">330R</text>
<text x="133.9" y="126.3">D32</text>
<text x="138.6" y="131.4">LED</text>
<text x="145.1" y="131.9">R41</text>
<text x="149.8" y="131.9">330R</text>
<text x="47.6" y="132.7">D28</text>
<text x="52.3" y="137.8">LED</text>
<text x="83.1" y="132.7">D62</text>
<text x="133.9" y="132.7">D39</text>
<text x="138.6" y="137.8">LED</text>
<text x="47.6" y="139">D30</text>
<text x="59.5" y="138.3">R32</text>
<text x="64" y="138.3">330R</text>
<text x="133.9" y="139">D43</text>
<text x="145.1" y="138.3">R45</text>
<text x="149.8" y="138.3">330R</text>
<text x="47.6" y="145.4">D33</text>
<text x="52.3" y="144.1">LED</text>
<text x="59.5" y="144.6">R35</text>
<text x="64" y="144.6">330R</text>
<text x="133.9" y="145.4">D45</text>
<text x="138.6" y="144.1">LED</text>
<text x="145.1" y="144.6">R47</text>
<text x="149.8" y="144.6">330R</text>
<text x="47.6" y="151.7">D34</text>
<text x="52.3" y="150.5">LED</text>
<text x="59.5" y="151">R36</text>
<text x="64" y="151">330R</text>
<text x="133.9" y="151.7">D54</text>
<text x="138.6" y="150.5">LED</text>
<text x="145.1" y="151">R56</text>
<text x="149.8" y="151">330R</text>
<text x="47.6" y="158.1">D35</text>
<text x="52.3" y="156.8">LED</text>
<text x="59.5" y="157.3">R37</text>
<text x="64" y="157.3">330R</text>
<text x="133.9" y="158.1">D55</text>
<text x="138.6" y="156.8">LED</text>
<text x="145.1" y="157.3">R57</text>
<text x="149.8" y="157.3">330R</text>
<text x="47.6" y="164.4">D36</text>
<text x="52.3" y="163.2">LED</text>
<text x="59.5" y="163.7">R38</text>
<text x="64" y="163.7">330R</text>
<text x="133.9" y="164.4">D57</text>
<text x="138.6" y="163.2">LED</text>
<text x="145.1" y="163.7">R59</text>
<text x="149.8" y="163.7">330R</text>
<text x="47.6" y="170.8">D37</text>
<text x="52.3" y="169.5">LED</text>
<text x="59.5" y="170">R39</text>
<text x="64" y="170">330R</text>
<text x="133.9" y="170.8">D58</text>
<text x="138.6" y="169.5">LED</text>
<text x="145.1" y="170">R60</text>
<text x="149.8" y="170">330R</text>
<text x="47.6" y="177.1">D38</text>
<text x="52.3" y="175.9">LED</text>
<text x="59.5" y="176.4">R40</text>
<text x="64" y="176.4">330R</text>
<text x="133.9" y="177.1">D60</text>
<text x="138.6" y="175.9">LED</text>
<text x="145.1" y="176.4">R62</text>
<text x="149.8" y="176.4">330R</text>
</g>
<g font-size="1.8" fill="#0000c2">
<text x="74.3" y="39">L SHIFT</text>
<text x="124.5" y="39">ESC/AD</text>
<text x="44.1" y="45.1">=</text>
<text x="80.1" y="45.3">Z</text>
<text x="130.6" y="45.3">1</text>
<text x="42.1" y="51.7">DEL</text>
<text x="80.1" y="51.7">X</text>
<text x="130.6" y="51.7">2</text>
<text x="42.2" y="58">TAB</text>
<text x="80.1" y="58">V</text>
<text x="130.6" y="58">3</text>
<text x="44.2" y="64.4">Q</text>
<text x="80" y="64.4">N</text>
<text x="130.6" y="64.4">4</text>
<text x="44.1" y="70.7">W</text>
<text x="79.9" y="70.7">M</text>
<text x="130.6" y="70.7">5</text>
<text x="164.6" y="66.1">NUMPAD</text>
<text x="164.6" y="68.2">TO +5V</text>
<text x="164.6" y="70.2">QWERTY LEDS ARE SWITCHED BY</text>
<text x="173.1" y="68.2">FROM LED ON/OFF</text>
<text x="173.5" y="66.1">LEDS ARE DIRECTLY CONNECTED</text>
<text x="192.7" y="68.2">SWITCH</text>
<text x="44.2" y="77.1">R</text>
<text x="80.4" y="76.8">,</text>
<text x="130.6" y="77.1">6</text>
<text x="164.6" y="72.3">SECONDARY &quot;MODE&quot;</text>
<text x="185.1" y="72.3">SWITCH.</text>
<text x="44.4" y="83.4">T</text>
<text x="80.4" y="83.2">.</text>
<text x="130.6" y="83.4">7</text>
<text x="44.6" y="89.5">Y</text>
<text x="130.6" y="89.8">8</text>
<text x="44.4" y="96.1">U</text>
<text x="78.9" y="96.1">UP</text>
<text x="130.9" y="96.1">9</text>
<text x="44.8" y="102.2">I</text>
<text x="73.9" y="102.5">R SHIFT</text>
<text x="130.9" y="102.5">0</text>
<text x="44.4" y="108.8">O</text>
<text x="76.6" y="108.8">CTRL</text>
<text x="130.6" y="108.8">E</text>
<text x="44.5" y="115.2">P</text>
<text x="74.1" y="116.4">CENTER</text>
<text x="74.6" y="114.4">SPACE</text>
<text x="130.9" y="115.2">A</text>
<text x="44.8" y="121.3">'</text>
<text x="78.6" y="121.5">DN</text>
<text x="130.8" y="121.5">D</text>
<text x="44.4" y="127.9">\</text>
<text x="74.9" y="127.1">SPACE</text>
<text x="75.8" y="129.1">LEFT</text>
<text x="130.9" y="127.9">F</text>
<text x="40.9" y="134.2">CAPS</text>
<text x="75.1" y="133.2">SPACE</text>
<text x="75.4" y="135.2">RIGHT</text>
<text x="126" y="133.2">ENTER</text>
<text x="127" y="135.2">/GO</text>
<text x="44.5" y="140.6">S</text>
<text x="130.8" y="140.6">C</text>
<text x="44.5" y="146.9">G</text>
<text x="130.8" y="146.9">B</text>
<text x="44.4" y="153.3">H</text>
<text x="129.8" y="153">Fn</text>
<text x="44.9" y="159.6">J</text>
<text x="124.5" y="159.4">RESET 1</text>
<text x="44.7" y="166">K</text>
<text x="124" y="166">RESET 2</text>
<text x="44.6" y="172.3">L</text>
<text x="126.7" y="172.1">LT/-</text>
<text x="44.8" y="178.4">;</text>
<text x="126.9" y="178.7">RT/+</text>
</g>
</svg>
